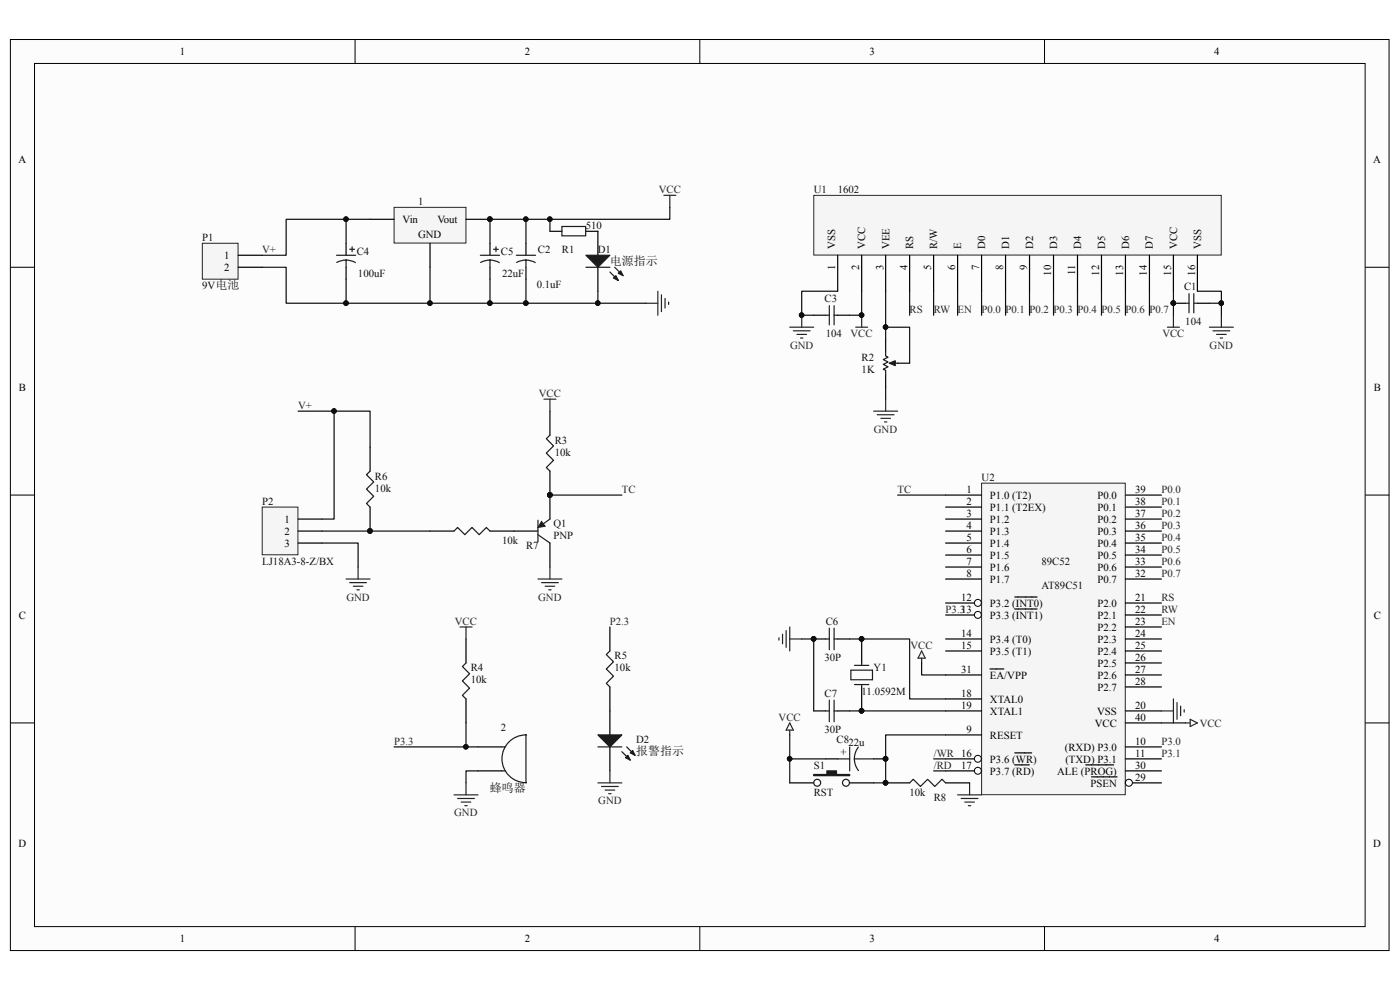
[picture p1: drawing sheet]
<svg xmlns="http://www.w3.org/2000/svg" width="297mm" height="210mm" viewBox="0 0 297 210" stroke-linecap="round" stroke-linejoin="round" font-family="sans-serif">
<path d="M2.2 8.4h292.5v193.2h-292.5z" fill="#fcfcfc"/>
<path d="M2.2 8.4h292.5v193.2h-292.5z" fill="none" stroke="#000" stroke-width=".21"/>
<path d="M7.4 13.5h282.2v183.1h-282.2z" fill="#fcfcfc"/>
<g fill="none" stroke="#000" stroke-width=".21">
<path d="M7.3 13.5h282.3v183.1h-282.3zM75.3 8.4v5.1M148.5 8.4v5.1M221.6 8.4v5.1M2.2 56.7h5.1M289.6 56.7h5.1M2.2 105h5.1M289.6 105h5.1M2.2 153.3h5.1M289.6 153.3h5.1M75.3 196.6v5.1M148.5 196.6v5.1"/>
<path d="M221.6 196.6v5.1"/>
</g>
<path d="M172.6 135.5h2.6M177.7 135.5h2.6M182.8 135.5v5.1M172.6 150.8h2.6M177.7 150.8h2.6M182.8 145.7v5.1M167.5 166.1h5.1M175.2 161h2.5M180.3 166.1h5M185.3 161h2.6M187.9 166.1h5.1M200.6 166.1h5.1" fill="none" stroke="#000" stroke-width=".25"/>
<g fill="#0e0e0e" stroke="#0e0e0e" stroke-width=".21">
<circle cx="182.8" cy="150.8" r=".48"/>
<circle cx="182.8" cy="135.5" r=".48"/>
<circle cx="172.6" cy="135.5" r=".48"/>
<circle cx="187.9" cy="161" r=".48"/>
<circle cx="187.9" cy="166" r=".48"/>
</g>
<g fill="none" stroke="#1c1c1c" stroke-width=".25">
<path d="M175.2 135.5h.7M175.9 133.3v4.5M176.9 135.5h.8M176.9 133.3v4.5M175.2 150.8h.7M175.9 148.5v4.6M176.9 148.5v4.6M176.9 150.8h.8M180.3 158.4v5.1M180.5 142.2h4.6v2h-4.6zM181.3 141.1h3M181.3 145.2h3"/>
<path d="M182.1 158.5l-.7 1.4-.2 1.1 .4 1.5 .5 1M182.8 140.6v.5M182.8 145.2v.5M177.7 161h2.6M181.3 161h4M193 166.1l.7-.8 1.6 1.5 1.5-1.5 1.5 1.5 1.5-1.5 .8 .8"/>
<circle cx="173.4" cy="166" r=".74"/>
<circle cx="179.5" cy="166" r=".74"/>
</g>
<g fill="none" stroke="#262626" stroke-width=".25">
<path d="M165.2 135.3v.5M166 134.5v2.1M166.8 133.8v3.5M167.5 133v5.1M167.5 135.5h2.6M195.5 138.1l.8 1.5h-1.5zM195.5 139.6v1M167.5 154.9v1M167.5 153.3l.8 1.6h-1.5zM203.1 168.6h5.1M203.9 169.4h3.6M204.7 170.1h2"/>
<path d="M205.4 170.9h.5M205.7 166.1v2.5"/>
</g>
<path d="M172.6 164.3h2.8v-.8h2.1v.8h2.8v.2h-7.7z" fill-rule="evenodd" fill="#1c1c1c" stroke="#1c1c1c" stroke-width=".25"/>
<path d="M208.3 102.5h30.4v66.1h-30.4z" fill="#f5f5f5"/>
<path d="M208.2 102.5h30.5v66.1h-30.5z" fill="none" stroke="#262626" stroke-width=".21"/>
<path d="M200.6 105h7.6M200.6 107.6h7.6M200.6 110.1h7.6M200.6 112.7h7.6M200.6 115.2h7.6M200.6 117.7h7.6M200.6 120.3h7.6M200.6 122.8h7.6M200.6 130.5h7.6" fill="none" stroke="#000" stroke-width=".25"/>
<circle cx="207.4" cy="130.4" r=".74" fill="#fcfcfc" stroke="#000" stroke-width=".21"/>
<path d="M200.6 127.9h7.6M215.3 129.2h4.7" fill="none" stroke="#000" stroke-width=".25"/>
<circle cx="207.4" cy="127.9" r=".74" fill="#fcfcfc" stroke="#000" stroke-width=".21"/>
<path d="M200.6 135.5h7.6M200.6 138.1h7.6M215.3 126.6h4.7M200.6 143.2h7.6M200.6 148.3h7.6M200.6 150.8h7.6M200.6 155.9h7.6M210 141.9h2.9M200.6 161h7.6" fill="none" stroke="#000" stroke-width=".25"/>
<circle cx="207.4" cy="161" r=".74" fill="#fcfcfc" stroke="#000" stroke-width=".21"/>
<path d="M215.3 159.7h3.6M200.6 163.5h7.6" fill="none" stroke="#000" stroke-width=".25"/>
<circle cx="207.4" cy="163.5" r=".74" fill="#fcfcfc" stroke="#000" stroke-width=".21"/>
<path d="M215.3 162.3h3.1M238.8 166.1h7.6" fill="none" stroke="#000" stroke-width=".25"/>
<circle cx="239.5" cy="166" r=".74" fill="#fcfcfc" stroke="#000" stroke-width=".21"/>
<g fill="none" stroke="#000" stroke-width=".25">
<path d="M73.4 51.6v2.5M73.4 56.7v2.5M238.8 105h7.6M238.8 107.6h7.6M238.8 110.1h7.6M238.8 112.7h7.6M238.8 115.2h7.6M238.8 117.7h7.6M238.8 127.9h7.6M238.8 130.5h7.6M238.8 133h7.6M238.8 135.5h7.6"/>
<path d="M238.8 138.1h7.6M238.8 120.3h7.6M238.8 122.8h7.6M101.4 158.4h5.1M238.8 158.4h7.6M238.8 153.3h7.6M238.8 150.8h7.6M238.8 140.6h7.6M238.8 143.2h7.6M238.8 145.7h7.6M101.4 163.5h5.1M230.3 162.3h6"/>
<path d="M231.6 164.8h5.4M238.8 163.5h7.6M238.8 161h7.6"/>
</g>
<path d="M246.4 150.8h2.5M248.9 148.3v5M249.7 149v3.6M250.5 149.8v2M251.2 150.6v.5M251.5 153.3h1M252.5 152.6l1.5 .7-1.5 .8z" fill="none" stroke="#262626" stroke-width=".25"/>
<path d="M71.4 54.1h4.1M73.4 55.2v1.5M73.4 55.2l1.2 .2 .8 .3M73.4 55.2l-.8 .1-1.2 .4M74.2 52.9h1M74.7 52.4v1M106.5 158.4h.8M106.5 163.5h.8M111.6 166a5.1 5.1 0 0 1-5.1-5 5.1 5.1 0 0 1 5.1-5.1v10.2" fill="none" stroke="#1c1c1c" stroke-width=".25"/>
<path d="M83.7 44h15.1v7.6h-15.1z" fill="#f5f5f5"/>
<path d="M83.6 44h15.2v7.6h-15.2z" fill="none" stroke="#262626" stroke-width=".21"/>
<path d="M78.5 46.5h5.1M91.2 51.6v5.1M98.9 46.5h5M103.9 51.6v2.5M103.9 56.7v2.5M111.6 51.6v2.5M111.6 56.7v2.5M116.7 49.1h2.5M124.3 49.1h2.5v5M126.8 56.7v5.1" fill="none" stroke="#000" stroke-width=".25"/>
<circle cx="103.9" cy="46.5" r=".48" fill="#0e0e0e" stroke="#0e0e0e" stroke-width=".21"/>
<g fill="none" stroke="#1c1c1c" stroke-width=".25">
<path d="M101.9 54.1h4.1M103.9 55.2v1.5M103.9 55.2l1.3 .2 .7 .3M103.9 55.2l-.8 .1-1.1 .4M104.7 52.9h1M105.2 52.4v1M109.5 54.1h4.1M111.6 55.2v1.5M111.6 55.2l1.2 .2 .8 .3M111.6 55.2l-.9 .1-1.1 .4M119.2 48h5v2h-5zM124.3 56.7h5.1"/>
<path d="M129.4 57.7l1.8 1.8M130.4 56.7l1.8 1.8"/>
</g>
<g fill="#1c1c1c" stroke="#1c1c1c" stroke-width=".25">
<path d="M124.3 54.1h5.1l-2.6 2.6z"/>
<path d="M130.1 59l.6-.5 .5 1z"/>
<path d="M131.2 58l.5-.5 .5 1z"/>
</g>
<path d="M137 64.3h2.6M139.6 61.8v5.1M140.3 62.5v3.6M141.1 63.3v2M141.8 64.1v.5" fill="none" stroke="#262626" stroke-width=".25"/>
<path d="M172.7 41.5h86.4v12.6h-86.4z" fill="#f5f5f5"/>
<path d="M172.6 41.4h86.5v12.7h-86.5z" fill="none" stroke="#262626" stroke-width=".21"/>
<g fill="none" stroke="#000" stroke-width=".25">
<path d="M177.7 54.1v7.7M182.8 54.1v7.7M187.9 54.1v7.7M193 54.1v7.7M198.1 54.1v7.7M203.1 54.1v7.7M208.2 54.1v7.7M213.3 54.1v7.7M218.4 54.1v7.7M223.5 54.1v7.7M228.6 54.1v7.7M233.7 54.1v7.7"/>
<path d="M238.8 54.1v7.7M243.8 54.1v7.7M248.9 54.1v7.7M254 54.1v7.7M172.6 66.9h2.6M177.7 66.9h2.6M187.9 72v2.5M187.9 79.6v2.5M190.4 77h2.6M248.9 64.3h2.6M254 64.3h2.6"/>
</g>
<g fill="none" stroke="#262626" stroke-width=".25">
<path d="M140.8 41.4h2.6M142.1 41.4v2.6M167.5 69.4h5.1M168.3 70.2h3.6M169.1 70.9h2M169.8 71.7h.5M170.1 66.9v2.5M181.5 69.4h2.6M182.8 66.9v2.5M247.7 69.4h2.5M248.9 66.9v2.5M256.6 69.4h5.1"/>
<path d="M257.3 70.2h3.6M258.1 70.9h2M258.9 71.7h.5M259.1 66.9v2.5M185.3 87.2h5.1M186.1 88h3.6M186.9 88.7h2M187.6 89.5h.5M187.9 84.7v2.5M97.6 133h2.5M98.9 133v2.5"/>
</g>
<g fill="#0e0e0e" stroke="#0e0e0e" stroke-width=".21">
<circle cx="182.8" cy="66.8" r=".48"/>
<circle cx="170.1" cy="66.8" r=".48"/>
<circle cx="248.9" cy="64.3" r=".48"/>
<circle cx="172.6" cy="135.5" r=".48"/>
<circle cx="182.8" cy="135.5" r=".48"/>
<circle cx="182.8" cy="150.8" r=".48"/>
<circle cx="167.5" cy="161" r=".48"/>
<circle cx="111.6" cy="46.5" r=".48"/>
<circle cx="111.6" cy="64.3" r=".48"/>
<circle cx="116.6" cy="46.5" r=".48"/>
<circle cx="126.8" cy="64.3" r=".48"/>
<circle cx="187.9" cy="69.4" r=".48"/>
<circle cx="259.1" cy="64.3" r=".48"/>
<circle cx="98.8" cy="158.4" r=".48"/>
<circle cx="103.9" cy="46.5" r=".48"/>
<circle cx="73.4" cy="46.5" r=".48"/>
<circle cx="73.4" cy="64.3" r=".48"/>
<circle cx="91.2" cy="64.3" r=".48"/>
<circle cx="103.9" cy="64.3" r=".48"/>
</g>
<path d="M175.2 66.9h.7M175.9 64.8v4.1M176.9 64.8v4.1M176.9 66.9h.8M187.9 74.5v1l.5 .3-1 .5 1 .5-1 .5 1 .5-1 .5 .5 .3v1M189.2 77h1.2M251.5 64.3h.7M252.2 62.3v4.1M253.3 62.3v4.1M253.3 64.3h.7" fill="none" stroke="#1c1c1c" stroke-width=".25"/>
<path d="M188.6 77l1.3-.5v1z" fill="#1c1c1c" stroke="#1c1c1c" stroke-width=".25"/>
<g fill="none" stroke="#0e0e0e" stroke-width=".25">
<path d="M78.5 46.5h-5.1v5.1M91.2 56.7v7.6h-17.8v-5.1M103.9 59.2v5.1M111.6 46.5v5.1M111.6 59.2v5.1M116.7 46.5v2.6M142.1 44v2.5h-38.2v5.1M91.2 64.3h45.8M126.8 61.8v2.5M177.7 61.8h-7.6v5.1h2.5M182.8 61.8v5.1h-2.5M187.9 61.8v10.2"/>
<path d="M187.9 69.4h5.1v7.6M193 61.8v5.1M198.1 61.8v5.1M203.1 61.8v5.1M208.2 61.8v5.1M213.3 61.8v5.1M218.4 61.8v5.1M223.5 61.8v5.1M228.6 61.8v5.1M233.7 61.8v5.1M238.8 61.8v5.1M243.8 61.8v5.1"/>
<path d="M248.9 61.8v5.1M254 61.8h5.1v5.1M256.6 64.3h2.5M187.9 82.1v2.6M170.1 135.5h2.5v15.3M180.3 135.5h12.7v12.8h7.6M98.9 153.3v5.1h2.5M167.5 155.9v10.2M180.3 150.8h20.3M195.5 140.6v2.6h5.1M246.4 153.3h5.1M167.5 161h7.7"/>
<path d="M198.1 161h2.5M198.1 163.5h2.5"/>
</g>
<path d="M43 51.6h7.5v7.6h-7.5z" fill="#f5f5f5"/>
<path d="M42.9 51.6h7.6v7.6h-7.6z" fill="none" stroke="#262626" stroke-width=".21"/>
<path d="M50.5 54.1h5.1M50.5 56.7h5.1M109 112.7h5.1M116.7 105v5.1M116.7 115.2v5.1" fill="none" stroke="#000" stroke-width=".25"/>
<path d="M55.6 56.7h5.1v7.6h12.7M73.4 46.5h-12.7v7.6h-5.1" fill="none" stroke="#0e0e0e" stroke-width=".25"/>
<g fill="#0e0e0e" stroke="#0e0e0e" stroke-width=".21">
<circle cx="73.4" cy="46.5" r=".48"/>
<circle cx="73.4" cy="64.3" r=".48"/>
<circle cx="116.6" cy="105" r=".48"/>
</g>
<path d="M114.1 110.4v4.5M114.1 113.4l2.6 1.8M116.7 110.1l-1.8 1.3" fill="none" stroke="#1c1c1c" stroke-width=".25"/>
<path d="M114.9 110.6l.7 1-1.5 .3z" fill="#1c1c1c" stroke="#1c1c1c" stroke-width=".21"/>
<path d="M55.7 107.6h7.5v10.1h-7.5z" fill="#f5f5f5"/>
<path d="M55.6 107.6h7.6v10.1h-7.6z" fill="none" stroke="#262626" stroke-width=".21"/>
<g fill="none" stroke="#000" stroke-width=".25">
<path d="M78.5 94.8v5.1M116.7 87.2v5.1M116.7 99.9v5.1M63.2 110.1h5.1M63.2 112.7h5.1M63.2 115.2h5.1M78.5 107.6v5.1M91.2 112.7h5.1M103.9 112.7h5.1M98.9 135.5v5.1M129.4 133v5.1M98.9 148.3v5"/>
<path d="M129.4 145.7v10.2M129.4 158.4v5.1"/>
</g>
<path d="M78.5 99.9l-.8 .8 1.6 1.5-1.6 1.5 1.6 1.6-1.6 1.5 .8 .8M116.7 92.3l-.8 .8 1.5 1.5-1.5 1.5 1.5 1.5-1.5 1.6 .8 .7M96.3 112.7l.8-.8 1.5 1.5 1.5-1.5 1.6 1.5 1.5-1.5 .7 .8M129.4 138.1l-.8 .7 1.5 1.6-1.5 1.5 1.5 1.5-1.5 1.6 .8 .7M98.9 140.6l-.8 .8 1.5 1.5-1.5 1.5 1.5 1.6-1.5 1.5 .8 .8M126.8 158.4h5.1M131.9 159.5l1.8 1.7M132.9 158.4l1.8 1.8" fill="none" stroke="#1c1c1c" stroke-width=".25"/>
<g fill="#0e0e0e" stroke="#0e0e0e" stroke-width=".21">
<circle cx="78.5" cy="112.6" r=".48"/>
<circle cx="116.6" cy="105" r=".48"/>
<circle cx="187.9" cy="166" r=".48"/>
<circle cx="187.9" cy="161" r=".48"/>
<circle cx="98.8" cy="158.4" r=".48"/>
<circle cx="70.9" cy="87.2" r=".48"/>
</g>
<g fill="none" stroke="#262626" stroke-width=".25">
<path d="M115.4 84.7h2.5M116.7 84.7v2.5M73.4 122.8h5.1M74.2 123.6h3.5M74.9 124.4h2.1M75.7 125.1h.5M76 120.3v2.5M114.1 122.8h5.1M114.9 123.6h3.5M115.6 124.4h2.1M116.4 125.1h.5M116.7 120.3v2.5"/>
<path d="M96.3 168.6h5.1M97.1 169.4h3.5M97.8 170.1h2.1M98.6 170.9h.5M98.9 166.1v2.5M126.8 166.1h5.1M127.6 166.8h3.6M128.4 167.6h2M129.1 168.4h.5M129.4 163.5v2.6"/>
</g>
<path d="M63.2 87.2h7.7v22.9h-2.6M70.9 87.2h7.6v7.6M68.3 115.2h7.7v5.1M68.3 112.7h22.9M116.7 105h15.2M190.4 105h10.2M83.6 158.4h15.3M200.6 155.9h-12.7v10.2h-2.6M101.4 163.5h-2.5v2.6" fill="none" stroke="#0e0e0e" stroke-width=".25"/>
<g fill="#1c1c1c" stroke="#1c1c1c" stroke-width=".25">
<path d="M126.8 155.9h5.1l-2.5 2.5z"/>
<path d="M132.7 160.7l.5-.5 .5 1z"/>
<path d="M134.2 159.2l.5 1-1-.5z"/>
</g>
<g font-size="2.5" fill="#0e0e0e">
<text x="129.4" y="56.2">电源指示</text>
<text x="135" y="160.2">报警指示</text>
<text x="103.9" y="168.1">蜂鸣器</text>
</g>
<g font-size="2.3">
<text x="38.2" y="11.7">1</text>
<text x="111.3" y="11.7">2</text>
<text x="184.4" y="11.7">3</text>
<text x="257.6" y="11.7">4</text>
<text x="3.9" y="34.6">A</text>
<text x="291.3" y="34.6">A</text>
<text x="85.4" y="47.3">Vin</text>
<text x="92.8" y="47.3">Vout</text>
<text x="88.7" y="50.6">GND</text>
<text x="177.2" y="52.9" transform="rotate(-90 177.2 52.9)">VSS</text>
<text x="183.6" y="52.9" transform="rotate(-90 183.6 52.9)">VCC</text>
<text x="188.7" y="52.9" transform="rotate(-90 188.7 52.9)">VEE</text>
<text x="193.8" y="52.9" transform="rotate(-90 193.8 52.9)">RS</text>
<text x="198.8" y="52.9" transform="rotate(-90 198.8 52.9)">R/W</text>
<text x="203.9" y="52.9" transform="rotate(-90 203.9 52.9)">E</text>
<text x="209" y="52.9" transform="rotate(-90 209 52.9)">D0</text>
<text x="214.1" y="52.9" transform="rotate(-90 214.1 52.9)">D1</text>
<text x="219.2" y="52.9" transform="rotate(-90 219.2 52.9)">D2</text>
<text x="224.3" y="52.9" transform="rotate(-90 224.3 52.9)">D3</text>
<text x="229.4" y="52.9" transform="rotate(-90 229.4 52.9)">D4</text>
<text x="234.4" y="52.9" transform="rotate(-90 234.4 52.9)">D5</text>
<text x="239.5" y="52.9" transform="rotate(-90 239.5 52.9)">D6</text>
<text x="244.6" y="52.9" transform="rotate(-90 244.6 52.9)">D7</text>
<text x="249.7" y="52.9" transform="rotate(-90 249.7 52.9)">VCC</text>
<text x="254.8" y="52.9" transform="rotate(-90 254.8 52.9)">VSS</text>
<text x="47.6" y="54.9">1</text>
<text x="47.6" y="57.4">2</text>
<text x="177.2" y="57.3" transform="rotate(-90 177.2 57.3)">1</text>
<text x="182.3" y="57.3" transform="rotate(-90 182.3 57.3)">2</text>
<text x="187.4" y="57.3" transform="rotate(-90 187.4 57.3)">3</text>
<text x="192.5" y="57.3" transform="rotate(-90 192.5 57.3)">4</text>
<text x="197.6" y="57.3" transform="rotate(-90 197.6 57.3)">5</text>
<text x="202.6" y="57.3" transform="rotate(-90 202.6 57.3)">6</text>
<text x="207.7" y="57.3" transform="rotate(-90 207.7 57.3)">7</text>
<text x="212.8" y="57.3" transform="rotate(-90 212.8 57.3)">8</text>
<text x="217.9" y="57.3" transform="rotate(-90 217.9 57.3)">9</text>
<text x="223" y="58.5" transform="rotate(-90 223 58.5)">10</text>
<text x="228.1" y="58.4" transform="rotate(-90 228.1 58.4)">11</text>
<text x="233.2" y="58.5" transform="rotate(-90 233.2 58.5)">12</text>
<text x="238.2" y="58.5" transform="rotate(-90 238.2 58.5)">13</text>
<text x="243.3" y="58.5" transform="rotate(-90 243.3 58.5)">14</text>
<text x="248.4" y="58.5" transform="rotate(-90 248.4 58.5)">15</text>
<text x="253.5" y="58.5" transform="rotate(-90 253.5 58.5)">16</text>
<text x="4" y="82.9">B</text>
<text x="291.4" y="82.9">B</text>
<text x="205.1" y="104.5">1</text>
<text x="205.1" y="107.1">2</text>
<text x="210" y="105.8">P1.0 (T2)</text>
<text x="232.8" y="105.8">P0.0</text>
<text x="240.8" y="104.5">39</text>
<text x="240.8" y="107.1">38</text>
<text x="60.3" y="110.9">1</text>
<text x="60.3" y="113.4">2</text>
<text x="205.1" y="109.6">3</text>
<text x="205.1" y="112.1">4</text>
<text x="210" y="108.3">P1.1 (T2EX)</text>
<text x="210" y="110.9">P1.2</text>
<text x="210" y="113.4">P1.3</text>
<text x="232.8" y="108.3">P0.1</text>
<text x="232.8" y="110.9">P0.2</text>
<text x="232.8" y="113.4">P0.3</text>
<text x="240.8" y="109.6">37</text>
<text x="240.8" y="112.1">36</text>
<text x="60.3" y="116">3</text>
<text x="205.1" y="114.7">5</text>
<text x="205.1" y="117.2">6</text>
<text x="205.1" y="119.8">7</text>
<text x="210" y="116">P1.4</text>
<text x="210" y="118.5">P1.5</text>
<text x="232.8" y="116">P0.4</text>
<text x="232.8" y="118.5">P0.5</text>
<text x="240.8" y="114.7">35</text>
<text x="240.8" y="117.2">34</text>
<text x="240.8" y="119.8">33</text>
<text x="205.1" y="122.3">8</text>
<text x="210" y="121.1">P1.6</text>
<text x="210" y="123.6">P1.7</text>
<text x="232.8" y="121.1">P0.6</text>
<text x="232.8" y="123.6">P0.7</text>
<text x="240.8" y="122.3">32</text>
<text x="4" y="131.2">C</text>
<text x="203.9" y="127.4">12</text>
<text x="210" y="131.2">P3.3 (INT1)</text>
<text x="210" y="128.7">P3.2 (INT0)</text>
<text x="232.8" y="128.7">P2.0</text>
<text x="232.8" y="131.2">P2.1</text>
<text x="240.8" y="127.4">21</text>
<text x="240.8" y="130">22</text>
<text x="291.4" y="131.2">C</text>
<text x="203.9" y="135">14</text>
<text x="203.9" y="137.6">15</text>
<text x="210" y="136.3">P3.4 (T0)</text>
<text x="232.8" y="133.8">P2.2</text>
<text x="232.8" y="136.3">P2.3</text>
<text x="240.8" y="132.5">23</text>
<text x="240.8" y="135">24</text>
<text x="240.8" y="137.6">25</text>
<text x="203.9" y="142.7">31</text>
<text x="210" y="138.9">P3.5 (T1)</text>
<text x="210" y="143.9">EA/VPP</text>
<text x="232.8" y="138.9">P2.4</text>
<text x="232.8" y="141.4">P2.5</text>
<text x="232.8" y="143.9">P2.6</text>
<text x="240.8" y="140.1">26</text>
<text x="240.8" y="142.7">27</text>
<text x="203.9" y="147.7">18</text>
<text x="210" y="149.1">XTAL0</text>
<text x="232.8" y="146.5">P2.7</text>
<text x="240.8" y="145.2">28</text>
<text x="203.9" y="150.3">19</text>
<text x="205.1" y="155.4">9</text>
<text x="210" y="151.6">XTAL1</text>
<text x="232.2" y="154.1">VCC</text>
<text x="232.7" y="151.6">VSS</text>
<text x="240.8" y="152.9">40</text>
<text x="240.8" y="150.3">20</text>
<text x="210" y="156.7">RESET</text>
<text x="210" y="161.8">P3.6 (WR)</text>
<text x="225.9" y="159.2">(RXD) P3.0</text>
<text x="226" y="161.8">(TXD) P3.1</text>
<text x="240.8" y="157.9">10</text>
<text x="240.8" y="160.5">11</text>
<text x="203.9" y="163">17</text>
<text x="210" y="164.3">P3.7 (RD)</text>
<text x="224.3" y="164.3">ALE (PROG)</text>
<text x="231.3" y="166.8">PSEN</text>
<text x="240.8" y="165.6">29</text>
<text x="240.8" y="163">30</text>
<text x="3.9" y="179.6">D</text>
<text x="291.3" y="179.6">D</text>
<text x="38.2" y="199.9">1</text>
<text x="111.3" y="199.9">2</text>
<text x="184.4" y="199.9">3</text>
<text x="257.6" y="199.9">4</text>
</g>
<g font-size="2.3" fill="#262626">
<text x="139.7" y="40.9">VCC</text>
<text x="55.6" y="53.6">V+</text>
<text x="180.4" y="71.5">VCC</text>
<text x="193" y="66.4">RS</text>
<text x="198.1" y="66.4">RW</text>
<text x="203.2" y="66.4">EN</text>
<text x="208.2" y="66.4">P0.0 P0.1 P0.2 P0.3</text>
<text x="228.6" y="66.4">P0.4</text>
<text x="233.7" y="66.4">P0.5 P0.6 P0.7</text>
<text x="246.6" y="71.5">VCC</text>
<text x="167.6" y="74">GND</text>
<text x="256.6" y="74">GND</text>
<text x="63.2" y="86.7">V+</text>
<text x="114.3" y="84.2">VCC</text>
<text x="185.4" y="91.8">GND</text>
<text x="131.9" y="104.5">TC</text>
<text x="190.4" y="104.5">TC</text>
<text x="246.4" y="104.5">P0.0</text>
<text x="246.4" y="107.1">P0.1</text>
<text x="246.4" y="109.6">P0.2</text>
<text x="246.4" y="112.1">P0.3</text>
<text x="246.4" y="114.7">P0.4</text>
<text x="246.4" y="117.2">P0.5</text>
<text x="246.4" y="119.8">P0.6</text>
<text x="246.4" y="122.3">P0.7</text>
<text x="73.5" y="127.4">GND</text>
<text x="114.2" y="127.4">GND</text>
<text x="200.6" y="130">P3.313</text>
<text x="246.4" y="127.4">RS</text>
<text x="246.4" y="130">RW</text>
<text x="96.5" y="132.5">VCC</text>
<text x="129.4" y="132.5">P2.3</text>
<text x="193.2" y="137.6">VCC</text>
<text x="246.4" y="132.5">EN</text>
<text x="165.2" y="152.9">VCC</text>
<text x="254.5" y="154.1">VCC</text>
<text x="83.6" y="157.9">P3.3</text>
<text x="198.1" y="160.5">/WR 16</text>
<text x="246.4" y="160.5">P3.1</text>
<text x="246.4" y="157.9">P3.0</text>
<text x="198.1" y="163">/RD</text>
<text x="96.3" y="173.2">GND</text>
<text x="126.9" y="170.6">GND</text>
</g>
<g font-size="2.3" fill="#0e0e0e">
<text x="172.6" y="40.9">U1</text>
<text x="177.7" y="40.9">1602</text>
<text x="88.7" y="43.5">1</text>
<text x="42.9" y="51.1">P1</text>
<text x="114.1" y="53.6">C2</text>
<text x="119.2" y="53.6">R1</text>
<text x="124.3" y="48.6">510</text>
<text x="126.8" y="53.6">D1</text>
<text x="75.7" y="54.1">C4</text>
<text x="75.9" y="58.8">100uF</text>
<text x="106.3" y="54.1">C5</text>
<text x="106.5" y="58.8">22uF</text>
<text x="42.9" y="61.3">9V电池</text>
<text x="113.9" y="61">0.1uF</text>
<text x="174.9" y="64.1">C3</text>
<text x="251.2" y="61.6">C1</text>
<text x="175.2" y="71.5">104</text>
<text x="251.5" y="68.9">104</text>
<text x="182.8" y="76.5">R2</text>
<text x="182.8" y="79.1">1K</text>
<text x="117.7" y="94.1">R3</text>
<text x="79.5" y="101.7">R6</text>
<text x="117.7" y="96.6">10k</text>
<text x="208.2" y="102">U2</text>
<text x="55.6" y="107.1">P2</text>
<text x="79.5" y="104.3">10k</text>
<text x="117.4" y="111.9">Q1</text>
<text x="55.6" y="119.8">LJ18A3-8-Z/BX</text>
<text x="106.5" y="115.4">10k</text>
<text x="111.6" y="116.5">R7</text>
<text x="117.4" y="114.4">PNP</text>
<text x="220.9" y="119.8">89C52</text>
<text x="220.9" y="124.9">AT89C51</text>
<text x="175.2" y="132.5">C6</text>
<text x="99.9" y="142.4">R4</text>
<text x="130.4" y="139.9">R5</text>
<text x="130.4" y="142.4">10k</text>
<text x="174.9" y="140.1">30P</text>
<text x="185.3" y="142.4">Y1</text>
<text x="99.9" y="144.9">10k</text>
<text x="174.9" y="147.7">C7</text>
<text x="182.8" y="147.5">11.0592M</text>
<text x="106.3" y="155.2">2</text>
<text x="174.9" y="155.4">30P</text>
<text x="135" y="157.7">D2</text>
<text x="177.5" y="157.7">C822u</text>
<text x="179.7" y="160.2" transform="rotate(-90 179.7 160.2)">+</text>
<text x="172.6" y="163">S1</text>
<text x="172.6" y="168.9">RST</text>
<text x="193" y="168.9">10k</text>
<text x="198.1" y="169.9">R8</text>
</g>
</svg>
